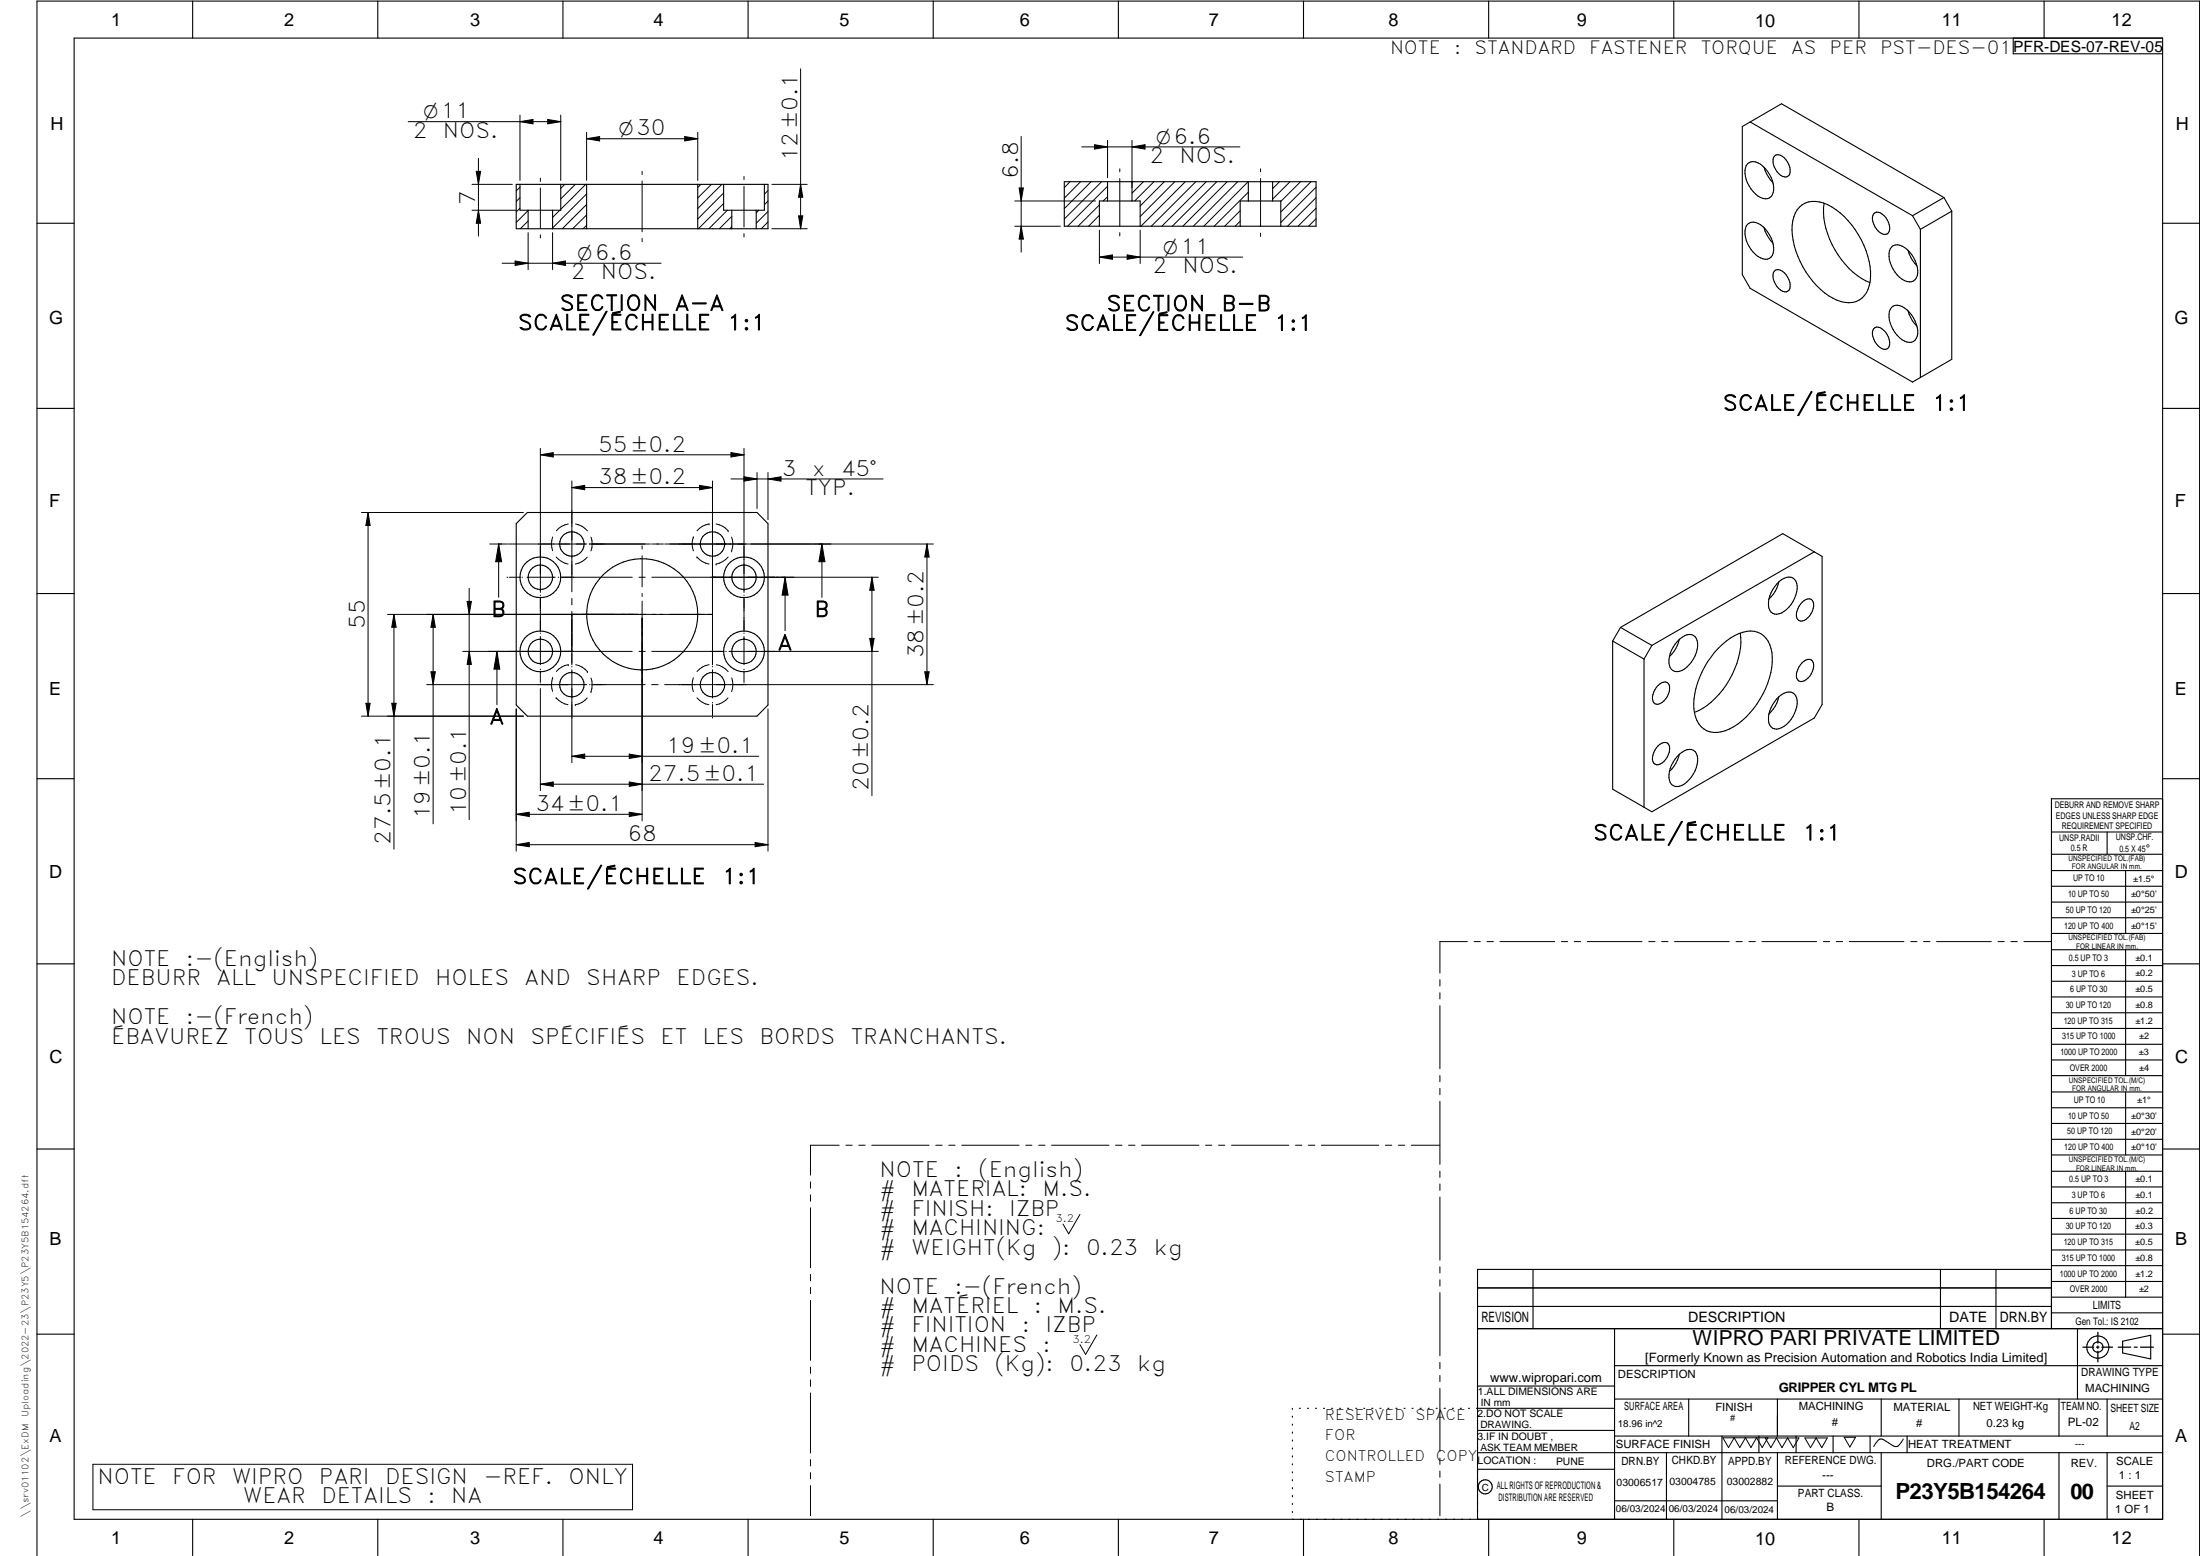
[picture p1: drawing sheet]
<svg xmlns="http://www.w3.org/2000/svg" width="594mm" height="420mm" viewBox="0 0 594 420" stroke-linecap="round" stroke-linejoin="round" font-family="sans-serif">
<g fill="none" stroke="#000" stroke-width=".3">
<path d="M20 10.3h564v400h-564zM52 .3v10M102 .3v10M152 .3v10M202 .3v10M252 .3v10M302 .3v10M352 .3v10M402 .3v10M452 .3v10M502 .3v10M543.6 10.3v4.2h40.4"/>
<path d="M552 .3v10M472.6 32.9l43.9 25.4M139.4 49.8h68v12h-68zM142.6 56.8v5M149.2 56.8v5M151.4 49.8v7h-11v-7M158.4 49.8v12M188.4 49.8v12M197.6 56.8v5M204.2 56.8v5M206.4 49.8v7h-11v-7M287.4 49.1h68v12h-68z"/>
<path d="M299.1 49.1v5.2M305.7 49.1v5.2M337.1 49.1v5.2M343.7 49.1v5.2M471.9 44.2a2.73 2.73 0 0 1 3.5 .2 8.1 8.1 0 0 1 3.4 7.6 2.18 2.18 0 0 1-3.4 1.3 8.2 8.2 0 0 1-4.1-8zM476.4 45.2l.6 1.7 1.7 2.4M479.1 42.2a1.84 1.84 0 0 1 2.8 .5 4.1 4.1 0 0 1 1.2 4.7 1.9 1.9 0 0 1-2.8-.5 4 4 0 0 1-1.2-4.7zM485.9 55.9a6.5 6.5 0 0 1 7.7-.6 23.1 23.1 0 0 1 11.5 19.4 6.8 6.8 0 0 1-3.9 6.7 9.4 9.4 0 0 1-8.5-2.3 23.5 23.5 0 0 1-8.8-18.3 8 8 0 0 1 2-4.9zM492.6 54.9a21.8 21.8 0 0 0 5.7 16.5 17.5 17.5 0 0 0 6.6 4.9M506 57.7a1.85 1.85 0 0 1 2.7 .5 4.1 4.1 0 0 1 1.2 4.7 1.84 1.84 0 0 1-2.7-.5 4.1 4.1 0 0 1-1.2-4.7zM516.5 58.3l2.1 3.6M524.9 53.3l-8.4 5"/>
<path d="M524.9 53.3l2.1 3.7M524.9 53.3l-43.8-25.3-10.6 6.2v40l2.1 3.7 43.9 25.3 10.5-6.2v-40M527 57l-8.4 4.9M10 60.3h10M307.9 61.1v-6.8h-11v6.8M345.9 61.1v-6.8h-11v6.8M471.9 60.6a2.73 2.73 0 0 1 3.5 .1 8.1 8.1 0 0 1 3.4 7.6 2.14 2.14 0 0 1-3.4 1.3 7.6 7.6 0 0 1-3.9-8.6zM476.4 61.5a9.2 9.2 0 0 0 2.3 4.2M479.1 73.2a1.84 1.84 0 0 1 2.8 .5 4.1 4.1 0 0 1 1.2 4.7 1.9 1.9 0 0 1-2.8-.5 4 4 0 0 1-1.2-4.7zM510.8 66.7a2.55 2.55 0 0 1 3.5 .1 8.2 8.2 0 0 1 3.4 7.7 2.4 2.4 0 0 1-4.1 .9 8.3 8.3 0 0 1-3.4-7.6zM515.2 67.6l.3 .9a8.6 8.6 0 0 0 2.1 3.3M518.6 61.9v40"/>
<path d="M584 60.3h10M506 88.7a1.85 1.85 0 0 1 2.7 .5 4.1 4.1 0 0 1 1.2 4.7 1.84 1.84 0 0 1-2.7-.5 4.1 4.1 0 0 1-1.2-4.7zM510.8 83a2.62 2.62 0 0 1 3.5 .2 8.2 8.2 0 0 1 3.4 7.6 2.39 2.39 0 0 1-4.1 .9 8.3 8.3 0 0 1-3.4-7.6zM515.2 83.9l.3 .9a8.6 8.6 0 0 0 2.1 3.3M10 110.3h10M584 110.3h10M142.4 138.4h62l3 3v49l-3 3h-62l-3-3v-49zM480.3 157.1l-.2 .9a8.6 8.6 0 0 1-2.4 3.8M480.4 157.1a3.1 3.1 0 0 1 4.2-.7 4.6 4.6 0 0 1 0 5.2 6.7 6.7 0 0 1-4.8 4.3 2.39 2.39 0 0 1-2.2-3.2 9 9 0 0 1 2.8-5.6zM489.9 149l-43.8 25.3M10 160.3h10M435.5 173.1v40l8.4 4.9"/>
<path d="M435.5 173.1l8.4 4.9M437.6 169.4l43.8-25.3 10.6 6.1v40l-2.1 3.7-43.8 25.3-2.2-1.2M437.6 169.4l8.5 4.9M437.6 169.4l-2.1 3.7M443.9 178v40M446.1 174.3l-2.2 3.7M453.5 172.6l-1 2.6-1.7 2.1M453.6 172.6a3.1 3.1 0 0 1 4.1-.7 5.5 5.5 0 0 1-.4 6l-1.1 1.6a3.9 3.9 0 0 1-4.4 1.6 3.7 3.7 0 0 1-.8-4.6l1.3-2.6zM464 175a13.2 13.2 0 0 1 8.7-4.6 5.6 5.6 0 0 1 5.5 4.7 19.4 19.4 0 0 1-3.8 15 17.7 17.7 0 0 1-9.6 7.5 5.7 5.7 0 0 1-7.2-5.1 21.8 21.8 0 0 1 6.4-17.5zM469.9 170.9a21.9 21.9 0 0 1-6.7 17.7 15.4 15.4 0 0 1-5.6 3.8M486.7 162.6a1.7 1.7 0 0 1 2.9 0 4.6 4.6 0 0 1-2.9 5.1 1.47 1.47 0 0 1-1.6-2l.7-2zM486.7 178.9a1.7 1.7 0 0 1 2.9 0 4.6 4.6 0 0 1-2.9 5.1 1.65 1.65 0 0 1-1.6-.8 1.65 1.65 0 0 1 .1-1.8l.6-1.3z"/>
<path d="M584 160.3h10M447.8 185.1a1.76 1.76 0 0 1 3-.1 4.4 4.4 0 0 1-3.5 5.2 1.88 1.88 0 0 1-.9-2.7l.5-1.3zM480.3 188.2l-.2 .8a8.6 8.6 0 0 1-2.4 3.8M480.4 188.1a3.1 3.1 0 0 1 4.2-.6 4.6 4.6 0 0 1 0 5.1 6.7 6.7 0 0 1-4.8 4.3 2.44 2.44 0 0 1-2.2-3.2 9 9 0 0 1 2.8-5.6zM10 210.3h10M447.8 201.4a1.73 1.73 0 0 1 3-.1 4.7 4.7 0 0 1-3 5.2 1.48 1.48 0 0 1-1.6-2l.4-1.3zM453.5 203.7l-1 2.5-1.7 2.1M453.6 203.6a3.1 3.1 0 0 1 4.1-.7 5.5 5.5 0 0 1-.4 6.1l-1.1 1.5a3.9 3.9 0 0 1-4.4 1.6 3.7 3.7 0 0 1-.8-4.6l1.3-2.5zM584 215.7h-30v143.1M584 210.3h10M554 224.7h30M554 230.7h30"/>
<path d="M554 235.1h30M554 239.3h30M569 224.7v6M574 235.1v17M554 243.6h30M554 247.8h30M554 252.1h30M554 256.5h30M574 256.5v33.9M10 260.3h10M554 260.7h30M554 265h30"/>
<path d="M554 269.2h30M554 273.5h30M554 277.7h30M584 260.3h10M554 282h30M554 286.2h30M554 290.4h30M554 294.9h30M554 299.1h30M574 294.9v17M10 310.3h10M554 303.4h30"/>
<path d="M554 307.6h30M554 311.9h30M554 316.3h30M574 316.3v34M584 310.3h10M554 320.5h30M554 324.8h30M554 329h30M554 333.2h30M554 337.5h30M399 358.8h185M399 352.8h155"/>
<path d="M399 347.8h155M414 342.8v16M436 358.8v51.5M524 342.8v16M539 342.8v16M554 341.8h30M554 346h30M554 350.3h30M554 354.5h30M554 342.8h-155v67.5M561 358.8v19M10 360.3h10"/>
<path d="M399 374.3h37M436 368.8h148M436 377.8h148M456 377.8v10M480 377.8v10M508 377.8v10M529 377.8v10M556 377.8v10M569 377.8v10M573.2 362.2l7.6-1.6v6.3l-7.6-1.6zM584 360.3h10M349 380.3v.3"/>
<path d="M349 382.4v.3M349 384.6v.3M349 386.7v.3M349 388.8v.3M349 391v.3M349 393.1v.3M349 395.3v.3M349 397.4v.3M349 399.5v.3M350.9 380.3h.2M353.1 380.3h.2M355.2 380.3h.3"/>
<path d="M357.4 380.3h.3M359.6 380.3h.3M361.7 380.3h.3M363.9 380.3h.3M366.1 380.3h.3M368.3 380.3h.2M370.4 380.3h.3M372.6 380.3h.3M374.8 380.3h.3M376.9 380.3h.4M379.1 380.3h.3M381.3 380.3h.3"/>
<path d="M383.4 380.3h.4M385.6 380.3h.3M387.8 380.3h.3M390 380.3h.3M392.2 380.3h.3M394.3 380.3h.3M396.5 380.3h.3M398.7 380.3h37.3M399 386.2h37M399 396.7h37M436 387.8h148M450 392.3v18"/>
<path d="M465 387.8v22.5M475 387.8v4.5M480 392.3v18M485 387.8v4.5M495 387.8v4.5M505 387.8v4.5M508 392.3v18M515 387.8v4.5M556 392.3v18M569 392.3v18M584 392.3h-185M52 410.3v9.7"/>
<path d="M102 410.3v9.7M152 410.3v9.7M202 410.3v9.7M252 410.3v9.7M302 410.3v9.7M349 401.7v.3M349 403.8v.4M349 406v.3M349 408.1v.3M352 410.3v9.7M402 410.3v9.7M436 405.3h44"/>
<path d="M452 410.3v9.7M480 401.3h28M502 410.3v9.7M552 410.3v9.7M569 401.3h15M10 420v-419.7h584v419.7"/>
<circle cx="145.9" cy="155.9" r="3.3"/>
<circle cx="145.9" cy="155.9" r="5.5"/>
<circle cx="154.4" cy="146.9" r="3.3"/>
<circle cx="192.4" cy="146.9" r="3.3"/>
<circle cx="200.9" cy="155.9" r="3.3"/>
<circle cx="200.9" cy="155.9" r="5.5"/>
<circle cx="145.9" cy="175.9" r="3.3"/>
<circle cx="145.9" cy="175.9" r="5.5"/>
<circle cx="173.4" cy="165.9" r="15"/>
<circle cx="200.9" cy="175.9" r="3.3"/>
<circle cx="200.9" cy="175.9" r="5.5"/>
<circle cx="154.4" cy="184.9" r="3.3"/>
<circle cx="192.4" cy="184.9" r="3.3"/>
<circle cx="566.5" cy="363.8" r="2.99"/>
<circle cx="566.5" cy="363.7" r="1.41"/>
<circle cx="401.1" cy="401.5" r="1.9"/>
</g>
<path d="M566.5 359.7v3M562.5 363.8h2.9M566.1 363.8h.7M566.5 363.4v.7M566.5 364.9v2.8M567.6 363.8h2.9M572 363.8h3.4M576.3 363.8h.8M578 363.8h3.5" fill="none" stroke="#000" stroke-width=".34"/>
<g fill="none" stroke="#000" stroke-width=".27">
<path d="M216.2 18.6v43.2M110.2 32.9h41.2M140.4 32.9l3.5-.6v1.1zM140.4 31.1v17.6M147.9 32.3l3.5 .6-3.5 .5zM151.4 31.1v17.6M158.4 35.7v13M158.4 37.5l3.5-.6v1.2zM158.4 37.5h30M184.9 36.9l3.5 .6-3.5 .6zM188.4 35.7v13M275.8 36.8v31.3"/>
<path d="M292.1 39.7h42.7M295.6 39.1l3.5 .6-3.5 .6zM299.1 37.9v10.1M305.7 37.9v12.7M305.7 39.7l3.5-.6v1.2zM127.5 49.8h10.8M127.5 56.8h11.9M128.6 46.3h1.2l-.6 3.5zM129.2 56.8l.6 3.5h-1.2zM129.2 42.8v21M140.4 53.4l-1 1M140.4 56.2l-1 1"/>
<path d="M140.4 50.5l-1 1.1M142.6 59.7l-2.1 2.1M142.6 56.9l-3.2 3.2M145.9 48.1v.9M145.9 50.8v10.8M151.2 56.8l-2 1.9M152.5 49.8l-1.1 1.1M155.4 49.8l-4 3.9M158.2 49.8l-6.8 6.7M158.4 52.4l-9.2 9.2M158.4 55.2l-6.6 6.6M158.4 58l-3.8 3.8"/>
<path d="M173.4 46.3v.8M173.4 48.9v13.7M189.3 49.8l-.9 .8M192.1 49.8l-3.7 3.7M194.9 49.8l-6.5 6.5M195.4 52.1l-7 7M195.4 54.9l-6.8 6.9M196.4 56.8l-5 5M197.6 58.4l-3.3 3.4M200.9 47.7v.8M200.9 50.3v11M204.9 56.8l-.7 .7"/>
<path d="M207.4 51.4l-1 1.1M207.4 54.3l-1 1M207.4 57.1l-3.2 3.2M207.4 59.9l-1.8 1.9M208.4 49.8h9.6M215.6 58.3h1.2l-.6 3.5zM216.2 49.8l.6 3.5h-1.2zM274 54.3h21.8M275.2 50.8h1.1l-.5 3.5zM289 49.1l-1.6 1.6M291.8 49.1l-4.4 4.4M294.6 49.1l-7.2 7.2"/>
<path d="M296.9 55.3l-5.8 5.8M296.9 58.1l-2.9 3M297.5 49.1l-10.1 10M299.1 53.1l-1.2 1.2M299.1 50.3l-10.8 10.8M302.4 45.6v.8M302.4 48.2v12.8M305.9 49.1l-.2 .3M308.8 49.1l-3.1 3.1M311.6 49.1l-5.2 5.2M314.4 49.1l-6.5 6.5M317.2 49.1l-9.3 9.4"/>
<path d="M320.1 49.1l-12 12M322.9 49.1l-12 12M325.7 49.1l-12 12M328.6 49.1l-12 12M331.4 49.1l-12 12M334.2 49.1l-12 12M334.9 59.7l-1.4 1.4M334.9 56.9l-4.2 4.2M337.1 49.1l-12 12M337.1 51.9l-9.2 9.2M340.4 45.6v.8M340.4 48.2v13"/>
<path d="M345.5 49.1l-1.8 1.8M348.4 49.1l-4.7 4.7M351.2 49.1l-5.3 5.3M354 49.1l-8.1 8.1M355.4 59.1l-2.1 2M355.4 56.2l-4.9 4.9M355.4 53.4l-7.7 7.7M355.4 50.5l-9.5 9.6M135.6 71.1h42.9M139.1 70.5l3.5 .6-3.5 .6zM142.6 62.8v10M145.9 63.4v.8"/>
<path d="M149.2 62.8v10M149.2 71.1l3.5-.6v1.2zM158.4 60.8l-.9 1M173.4 64.4v.9M197.6 61.3l-.5 .5M200.9 63.1v.9M208.4 61.8h9.6M274 61.1h12.3M275.8 61.1l.5 3.5h-1.1zM296.9 61l-.2 .1M296.9 69.4l3.5-.6v1.2zM296.9 62.1v9.1"/>
<path d="M296.9 69.4h38.7M302.4 62.8v.9M304.4 68.8l3.5 .6-3.5 .6zM307.9 62.1v9.1M340.4 62.9v.9M97.6 138.4h43.7M99.4 138.4v55M99.4 138.4l.5 3.5h-1.1zM145.9 121.1v38.9M145.9 122.8l3.5-.6v1.2zM145.9 122.8h55M154.4 131.7l3.5-.6v1.1z"/>
<path d="M154.4 131.7h38M154.4 129.9v29.9M188.9 131.1l3.5 .6-3.5 .5zM192.4 129.9v49.6M197.4 129.3h41.1M197.4 122.2l3.5 .6-3.5 .6zM200.9 121.1v38.9M200.9 128.7l3.5 .6-3.5 .6M204.4 127.6v9.7M207.4 127.6v12.7M207.4 129.3l3.5-.6v1.2zM126.7 158.9v62.4"/>
<path d="M132.2 146.9h4.8M134.7 146.9l.8 4.8h-1.6zM134.7 146.9v14.4M136.9 155.9h.2M137.5 155.9h3M141 155.9h.1M149.2 145a6 6 0 0 0 0 3.7M149.9 155.9h-7.6M150.2 150.4a5.9 5.9 0 0 0 3.2 1.9M150.7 155.9h.2M153.5 141.5a5.2 5.2 0 0 0-3.3 1.8M155.4 141.5a5.2 5.2 0 0 1 3.2 1.8"/>
<path d="M158.4 146.9h-21.1M158.6 150.5a5.5 5.5 0 0 1-3.2 1.8M159.1 146.9h16.5M159.6 145a6 6 0 0 1 0 3.8M170.7 155.9h-19.4M172.5 155.9h1.7M173.4 147.4v.9M173.4 150.1v8.4M176 146.9h3.1M176 155.9h61.2M179.5 146.9h72.5M187.2 145h.1"/>
<path d="M187.2 145a5.4 5.4 0 0 0 0 3.8M188.2 150.4a5.5 5.5 0 0 0 3.3 1.9M188.2 150.4h.1M191.5 141.5a5.2 5.2 0 0 0-3.3 1.8M191.5 141.5h.1M193.4 152.3h.1M193.4 141.5a5.5 5.5 0 0 1 3.2 1.8M196.6 143.3h.1M196.6 150.4a5.9 5.9 0 0 1-3.2 1.9M197.6 148.8h.1M197.6 145a5.3 5.3 0 0 1 0 3.8M212 155.9v14.4"/>
<path d="M212 155.9l.8 4.8h-1.6zM221.9 146.9l.9 4.8h-1.7zM221.9 146.9v14.4M235.5 155.9l.5 3.5h-1.1zM235.5 155.9v58.9M250.3 146.9l.6 3.5h-1.2zM250.3 146.9v38M104.6 165.9h87.8M106.4 165.9v63.4M106.4 165.9l.6 3.5h-1.2zM117 165.9v56.6M117 165.9l.6 3.5h-1.2z"/>
<path d="M126.1 162.4h1.2l-.6 3.5zM126.7 175.9l.6 3.5h-1.2zM134.2 175.9v14.4M134.2 175.9l.8 4.8h-1.6zM145.9 160.7v.1M145.9 161.2v9.3M145.9 170.9v.2M145.9 171.9v7.6M153.5 179.5a5.5 5.5 0 0 0-3.3 1.8M153.5 179.5h.1M154.4 180v.1M154.4 161.6v1.7"/>
<path d="M154.4 165.1v14.4M155.4 179.5a5.3 5.3 0 0 1 3.2 1.9M170.7 175.9h-45.7M172.5 175.9h1.7M173.4 160.3v.8M173.4 162.3v59.4M191.5 179.5a5.4 5.4 0 0 0-3.3 1.8M192.4 180v.1M193.4 179.5a5.6 5.6 0 0 1 3.2 1.9M195.5 175.9h-19.5M196 175.9h.1M196.8 175.9h40.4"/>
<path d="M200.9 170.9v.2M200.9 160.7v.1M200.9 161.2v9.3M200.9 171.9v7.6M234.9 172.4h1.1l-.5 3.5zM98.8 189.9h1.1l-.5 3.5zM105.8 189.9h1.2l-.6 3.5zM115.2 184.9h43.2M116.4 181.4h1.2l-.6 3.5zM139.4 191.4v38.4M141.3 193.4h-43.7M145.9 185.9v27.6"/>
<path d="M145.9 180.7v.1M145.9 181.3v3M145.9 184.7v.2M149.2 183a5.9 5.9 0 0 0 0 3.7M149.2 183h.1M150.2 188.4h.1M150.2 188.4a5.6 5.6 0 0 0 3.2 1.9M154.4 180.8v25.2M155.4 190.3h.1M158.6 188.5a5.1 5.1 0 0 1-3.2 1.8M158.6 181.4h.1M159.2 184.9h.1"/>
<path d="M159.6 186.8h.1M159.6 183.1a5.9 5.9 0 0 1 0 3.7M174.2 184.9h-14.4M176 184.9h1.7M179.5 184.9h72.5M187.2 183a5.3 5.3 0 0 0 0 3.7M188.2 188.4a5.2 5.2 0 0 0 3.2 1.9M192.4 189.7v.1M192.4 190.2v3.1M192.4 193.7v.2M192.4 180.8v7.7M196.6 188.5a5.5 5.5 0 0 1-3.2 1.8"/>
<path d="M197.6 183a5.6 5.6 0 0 1 0 3.8M200.9 180.7v.1M200.9 181.3v3M200.9 184.7v.2M207.4 191.4v38.4M249.7 181.4h1.2l-.6 3.5zM139.4 219.9h34M139.4 219.9l3.5-.6v1.2zM145.9 211.8h60.3M145.9 211.8l3.5-.6v1.1zM154.4 204.2l3.5-.6v1.2zM154.4 204.2h50.5"/>
<path d="M169.9 219.3l3.5 .6-3.5 .6zM169.9 203.6l3.5 .6-3.5 .6zM169.9 211.2l3.5 .6-3.5 .5zM139.4 228.1h68M139.4 228.1l3.5-.6v1.1zM203.9 227.5l3.5 .6-3.5 .5zM396.2 254.3h-7.4v8.5M398.1 254.3h1.6M401.5 254.3h1.8M405 254.3h14.8M421.6 254.3h1.7M425.1 254.3h1.7"/>
<path d="M428.6 254.3h14.8M445.2 254.3h1.7M448.7 254.3h1.7M452.2 254.3h14.8M468.8 254.3h1.7M472.3 254.3h1.7M475.8 254.3h14.8M492.4 254.3h1.7M495.8 254.3h1.8M499.4 254.3h14.7M516 254.3h1.6M519.4 254.3h1.8"/>
<path d="M522.9 254.3h14.8M539.5 254.3h1.7M543 254.3h1.7M546.5 254.3h7.4M388.8 264.5v1.8M388.8 268.1v1.6M388.8 271.6v17M388.8 290.4v1.7M388.8 293.9v1.7M388.8 297.4v17M218.9 319.2v1.6M226.6 309.2h-7.7v8.1"/>
<path d="M228.4 309.2h1.7M231.9 309.2h1.7M235.4 309.2h15.5M252.7 309.2h1.7M256.2 309.2h1.7M259.7 309.2h15.5M277 309.2h1.7M280.5 309.2h1.7M284 309.2h15.5M301.2 309.2h1.8M304.8 309.2h1.7M308.3 309.2h15.5"/>
<path d="M325.5 309.2h1.7M329.1 309.2h1.6M332.6 309.2h15.4M349.8 309.2h1.7M353.3 309.2h1.7M356.8 309.2h15.5M374.1 309.2h1.7M377.6 309.2h1.7M381.1 309.2h7.7M388.8 316.2v1.7M388.8 319.7v1.7M218.9 322.6v1.8"/>
<path d="M218.9 326.1v16.2M291.6 327.9l-3 5.3-1.5-2.7M388.8 323.2v17.1M218.9 344.1v1.8M218.9 347.6v1.7M218.9 351.2v16.1M388.8 342.1v1.6M388.8 345.6v1.7M388.8 349v17.1M218.9 369.1v1.7M218.9 372.6v1.8M218.9 376.1v16.2"/>
<path d="M296.2 360.5l-3 5.2-1.6-2.6M388.8 367.9v1.7M388.8 371.4v1.7M388.8 374.9v17M25.1 395.4h145.7v12.3h-145.7zM218.9 394.1v1.8M218.9 397.6v1.7M388.8 393.7v1.7M388.8 397.2v1.7M465.2 388.2h12.2l-1.5 2.7-1.6-2.7-1.5 2.7-1.5-2.7-1.5 2.7-1.5-2.7-1.5 2.7zM476.7 388.3h9.1l-1.6 2.6-1.5-2.6-1.5 2.6-1.5-2.6-1.5 2.6zM487.4 388.3h6l-1.5 2.6-1.5-2.6-1.5 2.6z"/>
<path d="M498 388.1h3.1l-1.6 2.6zM514 388.6l-1.1 1.5a1.2 1.2 0 0 1-1.8 .3l-1.8-1.2a1.55 1.55 0 0 0-1.6-.6 1.55 1.55 0 0 0-1.2 1.1l-.5 .9M218.9 401.2v8.1M388.8 400.7v8.6"/>
</g>
<g fill="#000">
<path d="M140.4 32.9l3.5-.6v1.1zM147.9 32.3l3.5 .6-3.5 .5zM158.4 37.5l3.5-.6v1.2zM184.9 36.9l3.5 .6-3.5 .6zM295.6 39.1l3.5 .6-3.5 .6zM305.7 39.7l3.5-.6v1.2zM128.6 46.3h1.2l-.6 3.5zM216.2 49.8l.6 3.5h-1.2zM215.6 58.3h1.2l-.6 3.5zM275.2 50.8h1.1l-.5 3.5zM129.2 56.8l.6 3.5h-1.2zM139.1 70.5l3.5 .6-3.5 .6z"/>
<path d="M149.2 71.1l3.5-.6v1.2zM275.8 61.1l.5 3.5h-1.1zM296.9 69.4l3.5-.6v1.2zM304.4 68.8l3.5 .6-3.5 .6zM145.9 122.8l3.5-.6v1.2zM154.4 131.7l3.5-.6v1.1zM188.9 131.1l3.5 .6-3.5 .5zM197.4 122.2l3.5 .6-3.5 .6zM200.9 128.7l3.5 .6-3.5 .6zM207.4 129.3l3.5-.6v1.2zM99.4 138.4l.5 3.5h-1.1zM134.7 146.9l.8 4.8h-1.6z"/>
<path d="M221.9 146.9l.9 4.8h-1.7zM235.5 155.9l.5 3.5h-1.1zM250.3 146.9l.6 3.5h-1.2zM106.4 165.9l.6 3.5h-1.2zM117 165.9l.6 3.5h-1.2zM126.1 162.4h1.2l-.6 3.5zM126.7 175.9l.6 3.5h-1.2zM212 155.9l.8 4.8h-1.6zM234.9 172.4h1.1l-.5 3.5zM98.8 189.9h1.1l-.5 3.5zM105.8 189.9h1.2l-.6 3.5zM116.4 181.4h1.2l-.6 3.5z"/>
<path d="M134.2 175.9l.8 4.8h-1.6zM249.7 181.4h1.2l-.6 3.5zM145.9 211.8l3.5-.6v1.1zM154.4 204.2l3.5-.6v1.2zM169.9 211.2l3.5 .6-3.5 .5zM169.9 203.6l3.5 .6-3.5 .6zM139.4 219.9l3.5-.6v1.2zM139.4 228.1l3.5-.6v1.1zM169.9 219.3l3.5 .6-3.5 .6zM203.9 227.5l3.5 .6-3.5 .5z"/>
</g>
<text font-size="6" x="511.8" y="404.8">P23Y5B154264</text>
<text font-size="5.9" x="559.1" y="404.7">00</text>
<g font-size="5.7">
<text x="111.5" y="37.2">2</text>
<text x="119.6" y="37.2">NOS.</text>
<text x="215.3" y="43.5" transform="rotate(-90 215.3 43.5)">12±0.1</text>
<text x="310.4" y="44">2</text>
<text x="318.5" y="44">NOS.</text>
<text x="274.9" y="48.2" transform="rotate(-90 274.9 48.2)">6.8</text>
<text x="128.3" y="55.2" transform="rotate(-90 128.3 55.2)">7</text>
<text x="154.1" y="75.4">2</text>
<text x="162.3" y="75.4">NOS.</text>
<text x="311.2" y="73.8">2</text>
<text x="319.3" y="73.8">NOS.</text>
<text x="151.2" y="83.9">SECTION</text>
<text x="182.2" y="83.9">A-A</text>
<text x="298.8" y="84">SECTION</text>
<text x="329.8" y="84">B-B</text>
<text x="139.9" y="89.1">SCALE/ÉCHELLE</text>
<text x="196.4" y="89.1">1:1</text>
<text x="287.5" y="89.2">SCALE/ÉCHELLE</text>
<text x="344.1" y="89.2">1:1</text>
<text x="465.2" y="110.8">SCALE/ÉCHELLE</text>
<text x="521.8" y="110.8">1:1</text>
<text x="161.5" y="121.9">55±0.2</text>
<text x="161.5" y="130.8">38±0.2</text>
<text x="211.2" y="128.4">3</text>
<text x="219.3" y="128.4">x</text>
<text x="227.1" y="128.4">45°</text>
<text x="217.5" y="133.7">TYP.</text>
<text x="132.6" y="166.5">B</text>
<text x="219.9" y="166.5">B</text>
<text x="98.5" y="169.8" transform="rotate(-90 98.5 169.8)">55</text>
<text x="210" y="175.6">A</text>
<text x="249.4" y="177.8" transform="rotate(-90 249.4 177.8)">38±0.2</text>
<text x="132.2" y="195.5">A</text>
<text x="179.9" y="203.3">19±0.1</text>
<text x="175" y="210.9">27.5±0.1</text>
<text x="234.6" y="213.6" transform="rotate(-90 234.6 213.6)">20±0.2</text>
<text x="116.1" y="221.2" transform="rotate(-90 116.1 221.2)">19±0.1</text>
<text x="125.9" y="220.1" transform="rotate(-90 125.9 220.1)">10±0.1</text>
<text x="144.6" y="219">34±0.1</text>
<text x="169.5" y="227.2">68</text>
<text x="430.2" y="226.9">SCALE/ÉCHELLE</text>
<text x="486.8" y="226.9">1:1</text>
<text x="105.5" y="228.1" transform="rotate(-90 105.5 228.1)">27.5±0.1</text>
<text x="138.4" y="238.7">SCALE/ÉCHELLE</text>
<text x="195" y="238.7">1:1</text>
<text x="30" y="260.8">NOTE</text>
<text x="50.2" y="260.8">:-(English)</text>
<text x="30" y="266.1">DEBURR</text>
<text x="58.5" y="266.1">ALL</text>
<text x="73.4" y="266.1">UNSPECIFIED</text>
<text x="117.5" y="266.1">HOLES</text>
<text x="141.7" y="266.1">AND</text>
<text x="158.3" y="266.1">SHARP</text>
<text x="182.7" y="266.1">EDGES.</text>
<text x="30" y="276.6">NOTE</text>
<text x="30" y="281.8">ÉBAVUREZ</text>
<text x="50.2" y="276.6">:-(French)</text>
<text x="66" y="281.8">TOUS</text>
<text x="86.3" y="281.8">LES</text>
<text x="101.6" y="281.8">TROUS</text>
<text x="125.9" y="281.8">NON</text>
<text x="143.3" y="281.8">SPÉCIFIÉS</text>
<text x="178.4" y="281.8">ET</text>
<text x="189.7" y="281.8">LES</text>
<text x="205.1" y="281.8">BORDS</text>
<text x="229.7" y="281.8">TRANCHANTS.</text>
<text x="237.5" y="317.8">NOTE</text>
<text x="257.7" y="317.8">:</text>
<text x="264.1" y="317.8">(English)</text>
<text x="237.5" y="323">#</text>
<text x="246.1" y="323">MATERIAL:</text>
<text x="281.5" y="323">M.S.</text>
<text x="237.5" y="328.3">#</text>
<text x="246.1" y="328.3">FINISH:</text>
<text x="272.5" y="328.3">IZBP</text>
<text x="237.5" y="333.5">#</text>
<text x="246.1" y="333.5">MACHINING:</text>
<text x="237.5" y="338.8">#</text>
<text x="246.1" y="338.8">WEIGHT(Kg</text>
<text x="284" y="338.8">):</text>
<text x="293.3" y="338.8">0.23</text>
<text x="311.6" y="338.8">kg</text>
<text x="237.5" y="349.3">NOTE</text>
<text x="257.7" y="349.3">:-(French)</text>
<text x="237.5" y="354.5">#</text>
<text x="237.5" y="359.8">#</text>
<text x="246.1" y="359.8">FINITION</text>
<text x="246.1" y="354.5">MATÉRIEL</text>
<text x="275.9" y="359.8">:</text>
<text x="279.2" y="354.5">:</text>
<text x="282.3" y="359.8">IZBP</text>
<text x="285.6" y="354.5">M.S.</text>
<text x="237.5" y="365">#</text>
<text x="246.1" y="365">MACHINES</text>
<text x="281.5" y="365">:</text>
<text x="237.5" y="370.3">#</text>
<text x="246.1" y="370.3">POIDS</text>
<text x="268.5" y="370.3">(Kg):</text>
<text x="288.8" y="370.3">0.23</text>
<text x="307.1" y="370.3">kg</text>
<text x="26.3" y="400.6">NOTE</text>
<text x="46.5" y="400.6">FOR</text>
<text x="62.7" y="400.6">WIPRO</text>
<text x="86.1" y="400.6">PARI</text>
<text x="104" y="400.6">DESIGN</text>
<text x="130.5" y="400.6">-REF.</text>
<text x="153.5" y="400.6">ONLY</text>
<text x="65.7" y="405.9">WEAR</text>
<text x="86.8" y="405.9">DETAILS</text>
<text x="115.4" y="405.9">:</text>
<text x="121.8" y="405.9">NA</text>
</g>
<text font-size="5.6" x="457" y="363.2">WIPRO PARI PRIVATE LIMITED</text>
<g font-size="5.4">
<text x="114.4" y="32">O11</text>
<text x="167.1" y="36.6">O30</text>
<text x="312.2" y="38.8">O6.6</text>
<text x="155.9" y="70.2">O6.6</text>
<text x="314.1" y="68.5">O11</text>
</g>
<g font-size="4.9">
<text x="30" y="6.9">1</text>
<text x="76.7" y="6.9">2</text>
<text x="127" y="6.9">3</text>
<text x="176.5" y="6.9">4</text>
<text x="226.7" y="6.9">5</text>
<text x="275.4" y="6.9">6</text>
<text x="326.4" y="6.9">7</text>
<text x="375" y="6.9">8</text>
<text x="425.8" y="6.9">9</text>
<text x="473.9" y="7.3">10</text>
<text x="524.3" y="6.9">11</text>
<text x="570.2" y="6.9">12</text>
<text x="375.4" y="14.5">NOTE</text>
<text x="392.7" y="14.5">:</text>
<text x="398.2" y="14.5">STANDARD</text>
<text x="429.2" y="14.5">FASTENER</text>
<text x="459.2" y="14.5">TORQUE</text>
<text x="483.7" y="14.5">AS</text>
<text x="494.1" y="14.5">PER</text>
<text x="507.7" y="14.5">PST-DES-01</text>
<text x="13.6" y="35.1">H</text>
<text x="587.6" y="35.1">H</text>
<text x="13.2" y="87.5">G</text>
<text x="587.2" y="87.5">G</text>
<text x="13.2" y="137">F</text>
<text x="587.2" y="137">F</text>
<text x="13.2" y="187.6">E</text>
<text x="587.2" y="187.6">E</text>
<text x="13.2" y="237">D</text>
<text x="587.2" y="237">D</text>
<text x="13.4" y="287.1">C</text>
<text x="587.4" y="287.1">C</text>
<text x="13.4" y="336.2">B</text>
<text x="587.4" y="336.2">B</text>
<text x="13.4" y="389.3">A</text>
<text x="587.4" y="389.3">A</text>
<text x="30" y="416.9">1</text>
<text x="76.7" y="416.9">2</text>
<text x="127" y="416.9">3</text>
<text x="176.5" y="416.9">4</text>
<text x="226.7" y="416.9">5</text>
<text x="275.4" y="416.9">6</text>
<text x="326.4" y="416.9">7</text>
<text x="375" y="416.9">8</text>
<text x="425.8" y="416.9">9</text>
<text x="473.9" y="417.3">10</text>
<text x="524.3" y="416.9">11</text>
<text x="570.2" y="416.9">12</text>
</g>
<text font-size="4.2" x="543.6" y="14">PFR-DES-07-REV-05</text>
<g font-size="3.9">
<text x="400" y="357.1">REVISION</text>
<text x="455.9" y="357.1">DESCRIPTION</text>
<text x="526.4" y="357.1">DATE</text>
<text x="540" y="357.1">DRN.BY</text>
<text x="357.8" y="383.3">RESERVED</text>
<text x="382.3" y="383.3">SPACE</text>
<text x="357.8" y="388.9">FOR</text>
<text x="357.8" y="394.5">CONTROLLED</text>
<text x="387.8" y="394.5">COPY</text>
<text x="357.8" y="400">STAMP</text>
</g>
<text font-size="3.6" x="480.3" y="375.8">GRIPPER CYL MTG PL</text>
<g font-size="3.5">
<text x="444.3" y="367.7">[Formerly Known as Precision Automation and Robotics India Limited]</text>
<text x="402.4" y="373.3">www.wipropari.com</text>
</g>
<g font-size="3.1">
<text x="565.1" y="353.5">LIMITS</text>
<text x="562" y="371.7">DRAWING TYPE</text>
<text x="436.9" y="372.1">DESCRIPTION</text>
<text x="563.1" y="375.9">MACHINING</text>
<text x="438.6" y="380.8">SURFACE AREA</text>
<text x="463.2" y="380.9">FINISH</text>
<text x="485.7" y="380.8">MACHINING</text>
<text x="511.3" y="380.9">MATERIAL</text>
<text x="532.8" y="380.7">NET WEIGHT-Kg</text>
<text x="556.5" y="380.7">TEAM NO.</text>
<text x="569.9" y="381.2">SHEET SIZE</text>
<text x="494.6" y="385.1">#</text>
<text x="517.4" y="385.3">#</text>
<text x="536.4" y="385.3">0.23 kg</text>
<text x="558.4" y="385.1">PL-02</text>
<text x="575" y="386.1">A2</text>
<text x="436.3" y="391">SURFACE FINISH</text>
<text x="437.8" y="395.5">DRN.BY</text>
<text x="451.4" y="395.4">CHKD.BY</text>
<text x="466.6" y="395.5">APPD.BY</text>
<text x="482" y="395.4">REFERENCE DWG.</text>
<text x="515.3" y="391.1">HEAT TREATMENT</text>
<text x="571.4" y="395.6">SCALE</text>
<text x="492.1" y="399.4">---</text>
<text x="520.4" y="396.2">DRG./PART CODE</text>
<text x="559.2" y="396.1">REV.</text>
<text x="572.2" y="399.5">1 : 1</text>
<text x="485.5" y="404.3">PART CLASS.</text>
<text x="493.2" y="407.9">B</text>
<text x="571.4" y="404.7">SHEET</text>
<text x="571.2" y="408.4">1 OF 1</text>
</g>
<text font-size="3" x="579.5" y="230.1">°</text>
<g font-size="2.8">
<text x="285" y="330.1">3.2</text>
<text x="560.4" y="357.7">Gen Tol.: IS 2102</text>
<text x="289.6" y="362.7">3.2</text>
<text x="399.1" y="376.6">1.ALL DIMENSIONS ARE</text>
<text x="399" y="382.7">2.DO NOT SCALE</text>
<text x="399" y="388.7">3.IF IN DOUBT ,</text>
<text x="399" y="395.4">LOCATION :</text>
<text x="420.2" y="395.6">PUNE</text>
<text x="404.2" y="402">ALL RIGHTS OF REPRODUCTION &amp;</text>
<text x="436.5" y="401.2">03006517</text>
<text x="450.8" y="400.9">03004785</text>
<text x="466.3" y="401">03002882</text>
<text x="404.7" y="405.4">DISTRIBUTION ARE RESERVED</text>
</g>
<g font-size="2.7">
<text x="399.9" y="379.7">IN mm</text>
<text x="399.7" y="385.7">DRAWING.</text>
<text x="436.9" y="385.4">18.96 in^2</text>
<text x="399.7" y="391.8">ASK TEAM MEMBER</text>
<text x="400.1" y="402.5">C</text>
<text x="436.4" y="408.3">06/03/2024</text>
<text x="450.6" y="408.4">06/03/2024</text>
<text x="465.7" y="408.5">06/03/2024</text>
</g>
<g font-size="2.5">
<text x="554.9" y="218.3">DEBURR AND REMOVE SHARP</text>
<text x="555.2" y="221">EDGES UNLESS SHARP EDGE</text>
<text x="556.1" y="227.1">UNSP.RADII</text>
<text x="556.8" y="223.8">REQUIREMENT SPECIFIED</text>
<text x="571.4" y="226.9">UNSP.CHF.</text>
<text x="559.2" y="229.9">0.5 R</text>
<text x="572.3" y="230.1">0.5 X 45</text>
<text x="559.8" y="238">UP TO 10</text>
<text x="576.1" y="238.1">±1.5°</text>
<text x="558.5" y="242.2">10 UP TO 50</text>
<text x="575.5" y="242.3">±0°50'</text>
<text x="557.4" y="250.7">120 UP TO 400</text>
<text x="557.9" y="246.5">50 UP TO 120</text>
<text x="575.5" y="250.7">±0°15'</text>
<text x="575.5" y="246.5">±0°25'</text>
<text x="558.7" y="259.4">0.5 UP TO 3</text>
<text x="559.5" y="263.7">3 UP TO 6</text>
<text x="576.6" y="263.6">±0.2</text>
<text x="576.6" y="259.4">±0.1</text>
<text x="559" y="267.9">6 UP TO 30</text>
<text x="576.6" y="267.9">±0.5</text>
<text x="557.8" y="272.2">30 UP TO 120</text>
<text x="576.6" y="272.2">±0.8</text>
<text x="556.9" y="280.7">315 UP TO 1000</text>
<text x="557.3" y="276.4">120 UP TO 315</text>
<text x="576.6" y="276.4">±1.2</text>
<text x="577.7" y="280.7">±2</text>
<text x="556.4" y="284.9">1000 UP TO 2000</text>
<text x="577.6" y="284.9">±3</text>
<text x="558.9" y="289.2">OVER 2000</text>
<text x="577.7" y="289.3">±4</text>
<text x="560" y="297.9">UP TO 10</text>
<text x="577.1" y="297.9">±1°</text>
<text x="558.5" y="302.1">10 UP TO 50</text>
<text x="575.5" y="302.1">±0°30'</text>
<text x="557.4" y="310.6">120 UP TO 400</text>
<text x="558.2" y="306.3">50 UP TO 120</text>
<text x="575.5" y="310.6">±0°10'</text>
<text x="575.5" y="306.4">±0°20'</text>
<text x="558.8" y="319.2">0.5 UP TO 3</text>
<text x="559.4" y="323.4">3 UP TO 6</text>
<text x="576.6" y="319.2">±0.1</text>
<text x="576.6" y="323.5">±0.1</text>
<text x="558.9" y="327.7">6 UP TO 30</text>
<text x="576.7" y="327.7">±0.2</text>
<text x="557.8" y="332">30 UP TO 120</text>
<text x="576.6" y="332">±0.3</text>
<text x="556.8" y="340.5">315 UP TO 1000</text>
<text x="557.3" y="336.3">120 UP TO 315</text>
<text x="576.6" y="336.3">±0.5</text>
<text x="576.6" y="340.5">±0.8</text>
<text x="556.2" y="344.7">1000 UP TO 2000</text>
<text x="576.6" y="344.7">±1.2</text>
<text x="558.9" y="349">OVER 2000</text>
<text x="577.6" y="349">±2</text>
<text x="467.2" y="383.8">#</text>
<text x="560.4" y="390.7">---</text>
</g>
<g font-size="2.4">
<text x="7.7" y="382.7" transform="rotate(-90 7.7 382.7)">Uploading\2022-23\P23Y5\P23Y5B154264.dft</text>
<text x="7.7" y="409.8" transform="rotate(-90 7.7 409.8)">\\srv01102\ExDM</text>
</g>
<g font-size="2.1">
<text x="558.5" y="232.4">UNSPECIFIED TOL.(FAB)</text>
<text x="559.5" y="234.7">FOR ANGULAR IN mm.</text>
<text x="558.6" y="253.9">UNSPECIFIED TOL.(FAB)</text>
<text x="560.7" y="256.3">FOR LINEAR IN mm.</text>
<text x="558.7" y="292.3">UNSPECIFIED TOL.(M/C)</text>
<text x="559.6" y="294.7">FOR ANGULAR IN mm.</text>
<text x="558.7" y="313.7">UNSPECIFIED TOL.(M/C)</text>
<text x="560.6" y="316.1">FOR LINEAR IN mm.</text>
</g>
</svg>
